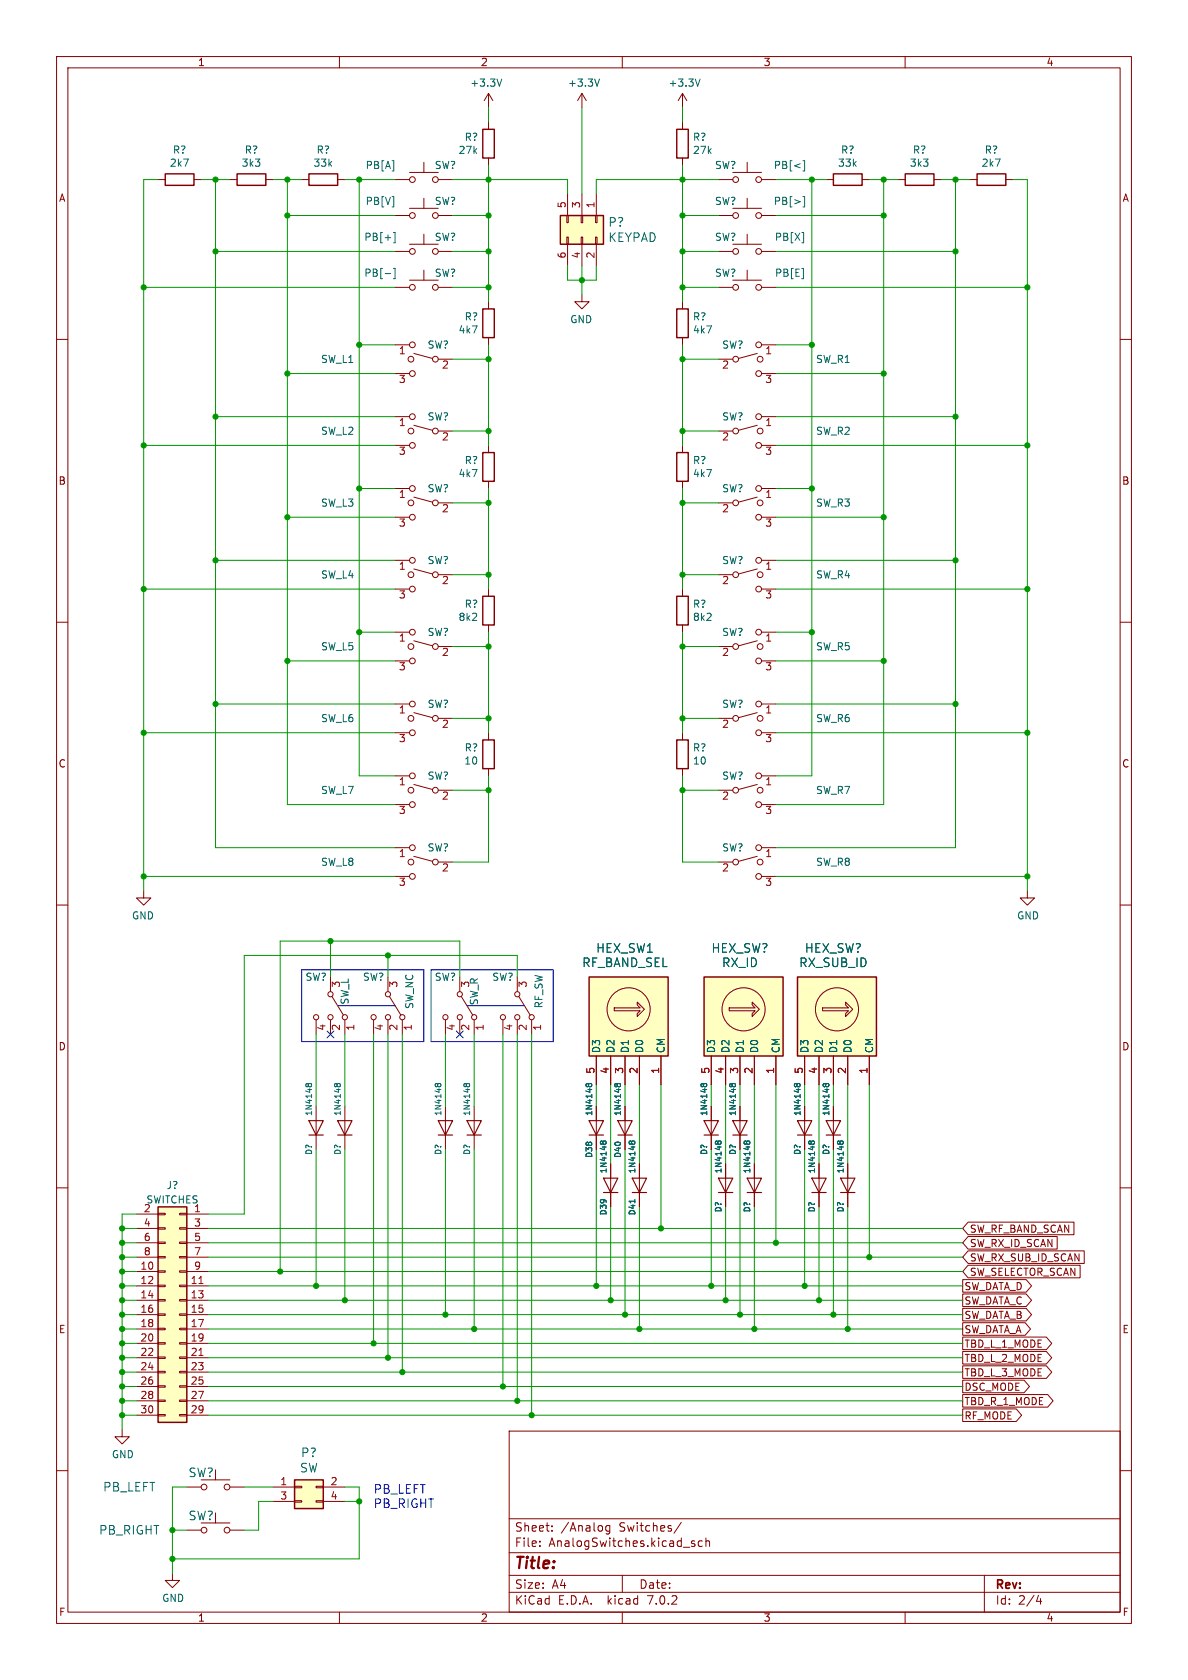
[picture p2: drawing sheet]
<svg xmlns="http://www.w3.org/2000/svg" width="210mm" height="297mm" viewBox="0 0 210 297" stroke-linecap="round" stroke-linejoin="round" font-family="sans-serif">
<g fill="none" stroke="#840000" stroke-width=".18">
<path d="M10 10h190v277h-190zM12 12h186v273h-186zM60 10v2M86.4 16.5v2.6M86.4 16.5l.7 1.3M86.4 16.5l-.8 1.3M102.9 16.5v2.6M102.9 16.5l-.8 1.3M102.9 16.5l.7 1.3M110 10v2M120.6 16.5v2.6M120.6 16.5l-.7 1.3"/>
<path d="M120.6 16.5l.8 1.3M160 10v2M27.9 31.8h1.3M34.3 31.8h1.3M40.6 31.8h1.3M47 31.8h1.3M53.3 31.8h1.3M59.7 31.8h1.3M69.8 31.8h2.6M69.8 38.1h2.6M72.4 30.5h5.1M72.4 36.8h5.1"/>
<path d="M74.9 28.7v1.8M74.9 35.1v1.7M77.5 31.8h2.5M77.5 38.1h2.5M86.4 21.6v1.3M86.4 27.9v1.3M100.2 38.1h.3v1.3h-.3zM100.3 34.3v3.8M102.7 38.1h.3v1.3h-.3zM102.9 34.3v3.8M105.3 38.1h.2v1.3h-.2zM105.4 34.3v3.8"/>
<path d="M120.6 21.6v1.3M120.6 27.9v1.3M127 31.8h2.5M127 38.1h2.5M129.5 30.5h5.1M129.5 36.8h5.1M132.1 28.7v1.8M132.1 35.1v1.7M134.6 31.8h2.6M134.6 38.1h2.6M146 31.8h1.3M152.4 31.8h1.3"/>
<path d="M158.7 31.8h1.3M165.1 31.8h1.3M171.4 31.8h1.3M177.8 31.8h1.3M10 60h2M69.8 50.8h2.6M69.8 44.5h2.6M72.4 49.5h5.1M72.4 43.2h5.1M74.9 41.4v1.8M74.9 47.8v1.7M77.5 50.8h2.5"/>
<path d="M77.5 44.5h2.5M86.4 53.3v1.3M86.4 59.7v1.3M100.2 41.9h.3v1.3h-.3zM100.3 43.2v3.8M102.7 41.9h.3v1.3h-.3zM102.9 52.1v1.2h-1.3l1.3 1.3 1.2-1.3h-1.2M102.9 43.2v3.8M105.3 41.9h.2v1.3h-.2zM105.4 43.2v3.8M120.6 53.3v1.3M120.6 59.7v1.3"/>
<path d="M127 50.8h2.5M127 44.5h2.5M129.5 49.5h5.1M129.5 43.2h5.1M132.1 41.4v1.8M132.1 47.8v1.7M134.6 50.8h2.6M134.6 44.5h2.6M198 60h2M69.8 73.7h2.6M69.8 78.7h2.6M69.8 61h2.6"/>
<path d="M69.8 66h2.6M73.2 75.2l3.3 .9M73.2 62.5l3.3 .9M77.5 76.2h2.5M77.5 63.5h2.5M86.4 78.7v1.3M120.6 78.7v1.3M127 76.2h2.5M127 63.5h2.5M133.9 62.5l-3.3 .9M133.9 75.2l-3.3 .9M134.6 73.7h2.6"/>
<path d="M134.6 78.7h2.6M134.6 61h2.6M134.6 66h2.6M69.8 86.4h2.6M69.8 91.4h2.6M69.8 99.1h2.6M73.2 87.9l3.3 .9M77.5 88.9h2.5M86.4 85.1v1.3M120.6 85.1v1.3M127 88.9h2.5M133.9 87.9l-3.3 .9"/>
<path d="M134.6 86.4h2.6M134.6 91.4h2.6M134.6 99.1h2.6M10 110h2M69.8 104.1h2.6M69.8 111.8h2.6M69.8 116.8h2.6M73.2 100.6l3.3 .9M73.2 113.3l3.3 .9M77.5 101.6h2.5M77.5 114.3h2.5M86.4 104.1v1.3"/>
<path d="M86.4 110.5v1.3M120.6 104.1v1.3M120.6 110.5v1.3M127 101.6h2.5M127 114.3h2.5M133.9 113.3l-3.3 .9M133.9 100.6l-3.3 .9M134.6 104.1h2.6M134.6 111.8h2.6M134.6 116.8h2.6M198 110h2M69.8 137.2h2.6"/>
<path d="M69.8 124.5h2.6M69.8 129.5h2.6M73.2 138.7l3.3 .9M73.2 126l3.3 .9M77.5 139.7h2.5M77.5 127h2.5M86.4 129.5v1.3M86.4 135.9v1.3M120.6 129.5v1.3M120.6 135.9v1.3M127 139.7h2.5M127 127h2.5"/>
<path d="M133.9 126l-3.3 .9M133.9 138.7l-3.3 .9M134.6 137.2h2.6M134.6 124.5h2.6M134.6 129.5h2.6M10 160h2M25.4 157.5v1.3h-1.3l1.3 1.2 1.3-1.2h-1.3M69.8 149.9h2.6M69.8 154.9h2.6M69.8 142.2h2.6M73.2 151.4l3.3 .9M77.5 152.4h2.5"/>
<path d="M127 152.4h2.5M133.9 151.4l-3.3 .9M134.6 149.9h2.6M134.6 154.9h2.6M134.6 142.2h2.6M181.6 157.5v1.3h1.3l-1.3 1.2-1.3-1.2h1.3M198 160h2M58.4 172.7v2.6M58.7 176.1l2 3.4M68.6 172.7v2.6M68.8 176.1l2.1 3.4M81.3 172.7v2.6"/>
<path d="M81.5 176.1l2.1 3.4M91.4 172.7v2.6M91.7 176.1l2 3.4M108.6 178.2h4.6l-.6-.5v-.5l1.3 1.2-1.3 1.3v-.5l.6-.5h-4.6zM128.9 178.2h4.6l-.5-.5v-.5l1.2 1.2-1.2 1.3v-.5l.5-.5h-4.6zM145.4 178.2h4.6l-.5-.5v-.5l1.2 1.2-1.2 1.3v-.5l.5-.5h-4.6zM55.9 180.3v2.6M55.9 195.6v7.6M58.4 180.3v2.6M61 180.3v2.6M61 195.6v7.6M66 180.3v2.6"/>
<path d="M68.6 180.3v2.6M71.1 180.3v2.6M78.7 180.3v2.6M78.7 195.6v7.6M81.3 180.3v2.6M83.8 180.3v2.6M83.8 195.6v7.6M88.9 180.3v2.6M91.4 180.3v2.6M94 180.3v2.6M105.4 186.7v5.1M105.4 195.6v7.6"/>
<path d="M107.9 186.7v5.1M110.5 186.7v5.1M110.5 195.6v7.6M113 186.7v5.1M116.8 186.7v5.1M125.7 186.7v5.1M125.7 195.6v7.6M128.3 186.7v5.1M130.8 186.7v5.1M130.8 195.6v7.6M133.3 186.7v5.1M137.2 186.7v5.1"/>
<path d="M142.2 186.7v5.1M142.2 195.6v7.6M144.8 186.7v5.1M147.3 186.7v5.1M147.3 195.6v7.6M149.9 186.7v5.1M153.7 186.7v5.1M10 210h2M24.1 214.6h3.8M24.1 217.2h3.8M24.1 219.7h3.8M27.9 219.6h1.3v.2h-1.3z"/>
<path d="M27.9 217h1.3v.3h-1.3zM27.9 214.5h1.3v.3h-1.3zM31.7 219.6h1.3v.2h-1.3zM31.7 217h1.3v.3h-1.3zM31.7 214.5h1.3v.3h-1.3zM33 214.6h3.8M33 217.2h3.8M33 219.7h3.8M107.9 205.7v7.7M113 205.7v7.7M128.3 205.7v7.7M133.3 205.7v7.7"/>
<path d="M144.8 205.7v7.7M149.9 205.7v7.7M171.1 216.1h18.7v2.2h-18.7l-.9-1.1zM171.1 218.6h15.8v2.2h-15.8l-.9-1.1zM198 210h2M24.1 224.8h3.8M24.1 227.3h3.8M24.1 229.9h3.8M24.1 232.4h3.8M24.1 234.9h3.8M24.1 237.5h3.8M24.1 222.2h3.8"/>
<path d="M27.9 239.9h1.3v.3h-1.3zM27.9 237.4h1.3v.2h-1.3zM27.9 234.8h1.3v.3h-1.3zM27.9 232.3h1.3v.2h-1.3zM27.9 229.7h1.3v.3h-1.3zM27.9 227.2h1.3v.3h-1.3zM27.9 224.7h1.3v.2h-1.3zM27.9 222.1h1.3v.3h-1.3zM31.7 239.9h1.3v.3h-1.3zM31.7 237.4h1.3v.2h-1.3zM31.7 234.8h1.3v.3h-1.3zM31.7 232.3h1.3v.2h-1.3z"/>
<path d="M31.7 229.7h1.3v.3h-1.3zM31.7 227.2h1.3v.3h-1.3zM31.7 224.7h1.3v.2h-1.3zM31.7 222.1h1.3v.3h-1.3zM33 224.8h3.8M33 227.3h3.8M33 229.9h3.8M33 232.4h3.8M33 234.9h3.8M33 237.5h3.8M33 222.2h3.8M170.2 231.3h11.2l1 1.1-1 1.1h-11.2z"/>
<path d="M170.2 236.4h14.8l.9 1.1-.9 1.1h-14.8zM170.2 238.9h14.8l.9 1.1-.9 1.1h-14.8zM170.2 226.2h11.2l1 1.1-1 1.1h-11.2zM170.2 228.8h11.2l1 1.1-1 1.1h-11.2zM170.2 233.8h11l1 1.1-1 1.2h-11zM171.1 221.1h20.6v2.3h-20.6l-.9-1.2zM171.1 223.7h19.8v2.2h-19.8l-.9-1.1zM10 260h2M21.6 252.7v1.3h1.3l-1.3 1.3-1.3-1.3h1.3M24.1 240h3.8M24.1 242.6h3.8M24.1 245.1h3.8"/>
<path d="M24.1 247.6h3.8M24.1 250.2h3.8M27.9 250.1h1.3v.2h-1.3zM27.9 247.5h1.3v.3h-1.3zM27.9 245h1.3v.2h-1.3zM27.9 242.4h1.3v.3h-1.3zM31.7 250.1h1.3v.2h-1.3zM31.7 247.5h1.3v.3h-1.3zM31.7 245h1.3v.2h-1.3zM31.7 242.4h1.3v.3h-1.3zM33 240h3.8M33 242.6h3.8"/>
<path d="M33 245.1h3.8M33 247.6h3.8M33 250.2h3.8M90 253h108v32h-108zM170.2 249.1h9.4l1 1.1-1 1.1h-9.4zM170.2 244h10.8l1 1.1-1 1.1h-10.8zM170.2 246.5h15l1 1.1-1 1.2h-15zM170.2 241.5h14.8l.9 1.1-.9 1.1h-14.8zM198 260h2M30.5 278.1v1.3h1.2l-1.2 1.3-1.3-1.3h1.3M33 262.9h2.6M33 270.5h2.6"/>
<path d="M35.6 269.2h5M35.6 261.6h5M40.6 262.9h2.6M40.6 270.5h2.6M48.3 262.9h3.8M48.3 265.4h3.8M52.1 265.3h1.2v.3h-1.2zM52.1 262.8h1.2v.2h-1.2zM55.9 265.3h1.2v.3h-1.2zM55.9 262.8h1.2v.2h-1.2zM57.1 262.9h3.9M57.1 265.4h3.9"/>
<path d="M90 278.5h108M90 274.5h108M90 268.5h108M95.4 273.3v.1M95.4 272.5v.1M97.6 270.6v.1M97.6 269.8v.1M107.8 269.7v1.2l-.3 .3-.4-.1M107.8 269.8l-.4-.1-.3 .3v.4l.1 .2h.6M110 278.5v3M120.4 269.1l-1.3 2M122.3 272.8l.5 .2 .1 .2-.3 .2-.4-.1"/>
<path d="M122.3 272.5h.5M124.1 272.5l-.4-.1-.3 .3v.4l.2 .2h.5M124.8 272.5l.2-.1 .4 .1v.9M124.8 271.9v1.5M174 278.5v6.5M60 285v2M90 281.5h108M110 285v2M160 285v2M183.2 283.1h.9M183.9 282.6v1"/>
<circle cx="72.9" cy="31.8" r=".51"/>
<circle cx="72.9" cy="38.1" r=".51"/>
<circle cx="77" cy="31.8" r=".51"/>
<circle cx="77" cy="38.1" r=".51"/>
<circle cx="130" cy="31.8" r=".51"/>
<circle cx="130" cy="38.1" r=".51"/>
<circle cx="134.1" cy="38.1" r=".51"/>
<circle cx="134.1" cy="31.8" r=".51"/>
<circle cx="72.9" cy="44.5" r=".51"/>
<circle cx="72.9" cy="50.8" r=".51"/>
<circle cx="77" cy="44.5" r=".51"/>
<circle cx="77" cy="50.8" r=".51"/>
<circle cx="130" cy="50.8" r=".51"/>
<circle cx="130" cy="44.5" r=".51"/>
<circle cx="134.1" cy="50.8" r=".51"/>
<circle cx="134.1" cy="44.5" r=".51"/>
<circle cx="72.6" cy="63.5" r=".51"/>
<circle cx="72.6" cy="76.2" r=".51"/>
<circle cx="72.9" cy="78.7" r=".51"/>
<circle cx="72.9" cy="73.7" r=".51"/>
<circle cx="72.9" cy="61" r=".51"/>
<circle cx="72.9" cy="66" r=".51"/>
<circle cx="77" cy="63.5" r=".51"/>
<circle cx="77" cy="76.2" r=".51"/>
<circle cx="130" cy="63.5" r=".51"/>
<circle cx="130" cy="76.2" r=".51"/>
<circle cx="134.1" cy="61" r=".51"/>
<circle cx="134.1" cy="66" r=".51"/>
<circle cx="134.1" cy="73.7" r=".51"/>
<circle cx="134.1" cy="78.7" r=".51"/>
<circle cx="134.4" cy="63.5" r=".51"/>
<circle cx="134.4" cy="76.2" r=".51"/>
<circle cx="72.6" cy="88.9" r=".51"/>
<circle cx="72.9" cy="91.4" r=".51"/>
<circle cx="72.9" cy="86.4" r=".51"/>
<circle cx="72.9" cy="99.1" r=".51"/>
<circle cx="77" cy="88.9" r=".51"/>
<circle cx="130" cy="88.9" r=".51"/>
<circle cx="134.1" cy="86.4" r=".51"/>
<circle cx="134.1" cy="91.4" r=".51"/>
<circle cx="134.1" cy="99.1" r=".51"/>
<circle cx="134.4" cy="88.9" r=".51"/>
<circle cx="72.6" cy="101.6" r=".51"/>
<circle cx="72.6" cy="114.3" r=".51"/>
<circle cx="72.9" cy="116.8" r=".51"/>
<circle cx="72.9" cy="111.8" r=".51"/>
<circle cx="72.9" cy="104.1" r=".51"/>
<circle cx="77" cy="101.6" r=".51"/>
<circle cx="77" cy="114.3" r=".51"/>
<circle cx="130" cy="101.6" r=".51"/>
<circle cx="130" cy="114.3" r=".51"/>
<circle cx="134.1" cy="116.8" r=".51"/>
<circle cx="134.1" cy="111.8" r=".51"/>
<circle cx="134.1" cy="104.1" r=".51"/>
<circle cx="134.4" cy="114.3" r=".51"/>
<circle cx="134.4" cy="101.6" r=".51"/>
<circle cx="72.6" cy="127" r=".51"/>
<circle cx="72.6" cy="139.7" r=".51"/>
<circle cx="72.9" cy="137.2" r=".51"/>
<circle cx="72.9" cy="124.5" r=".51"/>
<circle cx="72.9" cy="129.5" r=".51"/>
<circle cx="77" cy="127" r=".51"/>
<circle cx="77" cy="139.7" r=".51"/>
<circle cx="130" cy="127" r=".51"/>
<circle cx="130" cy="139.7" r=".51"/>
<circle cx="134.1" cy="129.5" r=".51"/>
<circle cx="134.1" cy="124.5" r=".51"/>
<circle cx="134.1" cy="137.2" r=".51"/>
<circle cx="134.4" cy="127" r=".51"/>
<circle cx="134.4" cy="139.7" r=".51"/>
<circle cx="72.6" cy="152.4" r=".51"/>
<circle cx="72.9" cy="142.2" r=".51"/>
<circle cx="72.9" cy="149.9" r=".51"/>
<circle cx="72.9" cy="154.9" r=".51"/>
<circle cx="77" cy="152.4" r=".51"/>
<circle cx="130" cy="152.4" r=".51"/>
<circle cx="134.1" cy="154.9" r=".51"/>
<circle cx="134.1" cy="149.9" r=".51"/>
<circle cx="134.1" cy="142.2" r=".51"/>
<circle cx="134.4" cy="152.4" r=".51"/>
<circle cx="55.9" cy="179.8" r=".46"/>
<circle cx="58.4" cy="175.8" r=".46"/>
<circle cx="58.4" cy="179.8" r=".46"/>
<circle cx="61" cy="179.8" r=".46"/>
<circle cx="66" cy="179.8" r=".46"/>
<circle cx="68.6" cy="179.8" r=".46"/>
<circle cx="68.6" cy="175.8" r=".46"/>
<circle cx="71.1" cy="179.8" r=".46"/>
<circle cx="78.7" cy="179.8" r=".46"/>
<circle cx="81.3" cy="179.8" r=".46"/>
<circle cx="81.3" cy="175.8" r=".46"/>
<circle cx="83.8" cy="179.8" r=".46"/>
<circle cx="88.9" cy="179.8" r=".46"/>
<circle cx="91.4" cy="179.8" r=".46"/>
<circle cx="91.4" cy="175.8" r=".46"/>
<circle cx="94" cy="179.8" r=".46"/>
<circle cx="111.1" cy="178.4" r="3.8"/>
<circle cx="131.4" cy="178.4" r="3.8"/>
<circle cx="148" cy="178.4" r="3.8"/>
<circle cx="36.1" cy="270.5" r=".51"/>
<circle cx="36.1" cy="262.9" r=".51"/>
<circle cx="40.1" cy="262.9" r=".51"/>
<circle cx="40.1" cy="270.5" r=".51"/>
</g>
<g fill="none" stroke="#840000" stroke-width=".25">
<path d="M29.2 30.7h5.1v2.1h-5.1zM41.9 30.7h5.1v2.1h-5.1zM54.6 30.7h5.1v2.1h-5.1zM85.3 22.9h2.1v5h-2.1zM99.1 38.1h7.6v5.1h-7.6zM119.6 22.9h2.1v5h-2.1zM147.3 30.7h5.1v2.1h-5.1zM160 30.7h5.1v2.1h-5.1zM172.7 30.7h5.1v2.1h-5.1zM85.3 54.6h2.1v5.1h-2.1zM119.6 54.6h2.1v5.1h-2.1zM85.3 80h2.1v5.1h-2.1z"/>
<path d="M119.6 80h2.1v5.1h-2.1zM85.3 105.4h2.1v5.1h-2.1zM119.6 105.4h2.1v5.1h-2.1zM85.3 130.8h2.1v5.1h-2.1zM119.6 130.8h2.1v5.1h-2.1zM104.1 172.7h14v14h-14zM124.5 172.7h13.9v14h-13.9zM141 172.7h13.9v14h-13.9zM27.9 213.4h5.1v38.1h-5.1zM52.1 261.6h5v5.1h-5z"/>
</g>
<g fill="none" stroke="#840000" stroke-width=".2">
<path d="M54.6 198.1h2.5l-1.2 2.6zM59.7 198.1h2.5l-1.2 2.6zM77.5 198.1h2.5l-1.3 2.6zM82.5 198.1h2.6l-1.3 2.6zM104.1 198.1h2.6l-1.3 2.6zM109.2 198.1h2.6l-1.3 2.6zM124.5 198.1h2.5l-1.3 2.6zM129.5 198.1h2.6l-1.3 2.6zM141 198.1h2.5l-1.3 2.6zM146 198.1h2.6l-1.3 2.6zM54.6 200.7h2.5M59.7 200.7h2.5"/>
<path d="M77.5 200.7h2.5M82.5 200.7h2.6M104.1 200.7h2.6M106.7 208.3h2.5l-1.3 2.5zM106.7 210.8h2.5M109.2 200.7h2.6M111.8 208.3h2.5l-1.3 2.5zM111.8 210.8h2.5M124.5 200.7h2.5M127 208.3h2.5l-1.2 2.5zM127 210.8h2.5M129.5 200.7h2.6"/>
<path d="M132.1 208.3h2.5l-1.3 2.5zM132.1 210.8h2.5M141 200.7h2.5M143.5 208.3h2.5l-1.2 2.5zM143.5 210.8h2.5M146 200.7h2.6M148.6 208.3h2.5l-1.2 2.5zM148.6 210.8h2.5"/>
</g>
<g fill="none" stroke="#006464" stroke-width=".18">
<path d="M88.7 14l-.4 1.2M106 14l-.5 1.2M123.8 14l-.5 1.2M141.9 34.8h.3v1.8h-.3M141.9 28.4h.3v1.8h-.3M68.1 48.4h1M69.5 47.5h.3v1.8h-.3M69.5 41.1h.3v1.8h-.3M141.7 47.5h.3v1.8h-.3M141.8 41.1h.3v1.8h-.3M54.5 191.7l-.2-.1h-.1l-.1 .4M54.5 191.7l.2-.1h.3v.4"/>
<path d="M54.5 191.9v.1M54.5 191.7v.2M59.6 191.7l-.2-.1h-.2v.4M59.6 191.7l.2-.1h.3v.4M59.6 191.9l-.1 .1M59.6 191.7v.2M59.6 191.9v.1M77.4 191.7l-.2-.1h-.2v.4M77.4 191.7l.2-.1h.2l.1 .4M77.4 191.9l-.1 .1M77.4 191.7v.2M77.4 191.9v.1"/>
<path d="M82.4 191.7l-.2-.1h-.1v.4M82.4 191.7l.2-.1h.3l.1 .4M82.4 191.9v.1M82.4 191.7v.2M82.4 191.9l.1 .1M104 191.7l-.2-.1h-.1l-.1 .4M104 191.7l.2-.1h.3l.1 .4M104 191.9v.1M104 191.7v.2M104 191.9l.1 .1M109.1 191.7l-.2-.1h-.1l-.1 .4M109.1 191.7l.2-.1h.3v.4"/>
<path d="M109.1 191.9v.1M109.1 191.7v.2M109.1 191.9l.1 .1M124.3 191.7l-.1-.1h-.2v.4M124.3 191.7l.2-.1h.3l.1 .4M124.3 191.9v.1M124.3 191.7v.2M124.3 191.9l.1 .1M129.4 191.9v.1M129.4 191.7l-.2-.1h-.1l-.1 .4M129.4 191.7l.2-.1h.3l.1 .4M129.4 191.7v.2"/>
<path d="M129.4 191.9l.1 .1M140.9 191.7l-.2-.1h-.2v.4M140.9 191.7l.2-.1h.2l.1 .4M140.9 191.9l-.1 .1M140.9 191.7v.2M140.9 191.9v.1M145.9 191.7l-.2-.1h-.1v.4M145.9 191.7l.2-.1h.3l.1 .4M145.9 191.9v.1M145.9 191.7v.2M145.9 191.9l.1 .1M106.6 201.9l-.2-.2-.2 .1v.4"/>
<path d="M106.6 201.9l.2-.2 .3 .1v.4M106.6 202.1l-.1 .1M106.6 201.9v.2M106.6 202.1v.1M111.6 201.9l-.1-.2-.2 .1v.4M111.6 201.9l.2-.2 .3 .1 .1 .4M111.6 202.1v.1M111.6 201.9v.2M111.6 202.1l.1 .1M112.2 212.1v.6M126.9 202.1l-.1 .1M126.9 201.9l-.2-.2-.1 .1-.1 .4"/>
<path d="M126.9 201.9l.2-.2 .3 .1v.4M126.9 201.9v.2M126.9 202.1v.1M132 201.9l-.2-.2-.2 .1v.4M132 201.9l.2-.2 .3 .1v.4M132 202.1l-.1 .1M132 201.9v.2M132 202.1v.1M143.4 201.9l-.2-.2-.1 .1-.1 .4M143.4 201.9l.2-.2 .3 .1v.4M143.4 202.1v.1M143.4 201.9v.2"/>
<path d="M148.5 201.9l-.2-.2-.2 .1v.4M148.5 201.9l.2-.2 .3 .1v.4M148.5 202.1l-.1 .1M148.5 201.9v.2M148.5 202.1v.1"/>
</g>
<g fill="#ffffc2" stroke="#ffffc2" stroke-width=".18">
<path d="M124.5 172.7h13.9v14h-13.9z"/>
<path d="M141 172.7h13.9v14h-13.9z"/>
<path d="M104.1 172.7h14v14h-14z"/>
<path d="M27.9 213.4h5.1v38.1h-5.1z"/>
<path d="M52.1 261.6h5v5.1h-5z"/>
<path d="M99.1 38.1h7.6v5.1h-7.6z"/>
</g>
<path d="M35.2 226.9h.7M35.2 239.6h.7" fill="none" stroke="#a90000" stroke-width=".18"/>
<path d="M53.3 171.5h21.6v12.7h-21.6zM59.7 177.8h10.1M76.2 171.5h21.6v12.7h-21.6zM82.5 177.8h10.2" fill="none" stroke="#0000c2" stroke-width=".18"/>
<g fill="none" stroke="#009600" stroke-width=".18">
<path d="M86.4 19.1v2.5M102.9 19.1v15.2M120.6 19.1v2.5M27.9 31.8h-2.5v125.7M35.6 31.8h5M38.1 31.8v118.1h31.7M48.3 31.8h5M50.8 38.1h19M50.8 31.8v110.4h19M61 31.8h8.8M63.5 31.8v105.4h6.3M80 38.1h6.4"/>
<path d="M80 31.8h20.3v2.5M86.4 29.2v24.1M120.6 29.2v24.1M120.6 38.1h6.4M127 31.8h-21.6v2.5M137.2 38.1h19M137.2 31.8h8.8M143.5 31.8v105.4h-6.3M153.7 31.8h5M156.2 31.8v110.4h-19M166.4 31.8h5M168.9 31.8v118.1h-31.7"/>
<path d="M179.1 31.8h2.5v125.7M25.4 50.8h44.4M38.1 44.5h31.7M80 44.5h6.4M80 50.8h6.4M100.3 47v2.5h5.1v-2.5M102.9 47v5.1M120.6 44.5h6.4M120.6 50.8h6.4M137.2 44.5h31.7M137.2 50.8h44.4M25.4 78.7h44.4"/>
<path d="M38.1 73.7h31.7M50.8 66h19M63.5 61h6.3M80 76.2h6.4M80 63.5h6.4M86.4 61v17.7M120.6 61v17.7M120.6 76.2h6.4M120.6 63.5h6.4M137.2 61h6.3M137.2 73.7h31.7M137.2 78.7h44.4"/>
<path d="M137.2 66h19M38.1 99.1h31.7M50.8 91.4h19M63.5 86.4h6.3M80 88.9h6.4M86.4 86.4v17.7M120.6 86.4v17.7M120.6 88.9h6.4M137.2 99.1h31.7M137.2 86.4h6.3M137.2 91.4h19M25.4 104.1h44.4"/>
<path d="M50.8 116.8h19M63.5 111.8h6.3M80 101.6h6.4M80 114.3h6.4M86.4 111.8v17.7M120.6 111.8v17.7M120.6 101.6h6.4M120.6 114.3h6.4M137.2 111.8h6.3M137.2 116.8h19M137.2 104.1h44.4M25.4 129.5h44.4"/>
<path d="M38.1 124.5h31.7M80 127h6.4M80 139.7h6.4M86.4 137.2v15.2h-6.4M120.6 137.2v15.2h6.4M120.6 127h6.4M120.6 139.7h6.4M137.2 129.5h44.4M137.2 124.5h31.7M25.4 154.9h44.4M137.2 154.9h44.4M58.4 166.4v6.3"/>
<path d="M68.6 168.9v3.8M81.3 172.7v-6.3h-31.8v58.4M91.4 172.7v-3.8h-48.2v45.7h-6.4M55.9 182.9v12.7M61 182.9v12.7M66 182.9v54.6M68.6 182.9v57.1M71.1 182.9v59.7M78.7 182.9v12.7M83.8 182.9v12.7M88.9 182.9v62.2M91.4 182.9v64.7"/>
<path d="M94 182.9v67.3M105.4 191.8v3.8M107.9 191.8v13.9M110.5 191.8v3.8M113 191.8v13.9M116.8 191.8v25.4M125.7 191.8v3.8M128.3 191.8v13.9M130.8 191.8v3.8M133.3 191.8v13.9M137.2 191.8v27.9M142.2 191.8v3.8"/>
<path d="M144.8 191.8v13.9M147.3 191.8v3.8M149.9 191.8v13.9M153.7 191.8v30.4M21.6 219.7h2.5M21.6 217.2h2.5M24.1 214.6h-2.5v38.1M36.8 219.7h133.4M36.8 217.2h133.4M55.9 203.2v24.1M61 203.2v26.7M78.7 203.2v29.2"/>
<path d="M83.8 203.2v31.7M105.4 203.2v24.1M107.9 213.4v16.5M110.5 203.2v29.2M113 213.4v21.5M125.7 203.2v24.1M128.3 213.4v16.5M130.8 203.2v29.2M133.3 213.4v21.5M142.2 203.2v24.1M144.8 213.4v16.5M147.3 203.2v29.2"/>
<path d="M149.9 213.4v21.5M21.6 227.3h2.5M21.6 224.8h2.5M21.6 229.9h2.5M21.6 237.5h2.5M21.6 232.4h2.5M21.6 234.9h2.5M21.6 222.2h2.5M36.8 227.3h133.4M36.8 224.8h133.4M36.8 229.9h133.4M36.8 237.5h133.4"/>
<path d="M36.8 232.4h133.4M36.8 234.9h133.4M36.8 222.2h133.4M21.6 240h2.5M21.6 242.6h2.5M21.6 250.2h2.5M21.6 247.6h2.5M21.6 245.1h2.5M36.8 240h133.4M36.8 242.6h133.4M36.8 250.2h133.4M36.8 247.6h133.4"/>
<path d="M36.8 245.1h133.4M30.5 270.5h2.5M33 262.9h-2.5v15.2M43.2 262.9h5.1M48.3 265.4h-2.6v5.1h-2.5M61 262.9h2.5v12.7h-33M61 265.4h2.5"/>
</g>
<path d="M57.8 182.3l1.2 1.2M59 182.3l-1.2 1.2M80.7 182.3l1.2 1.2M81.9 182.3l-1.2 1.2" fill="none" stroke="#000084" stroke-width=".18"/>
<g fill="#009600" stroke="#009600" stroke-width=".18">
<circle cx="21.6" cy="250.2" r=".46"/>
<circle cx="21.6" cy="247.6" r=".46"/>
<circle cx="30.5" cy="275.6" r=".46"/>
<circle cx="30.5" cy="270.5" r=".46"/>
<circle cx="21.6" cy="245.1" r=".46"/>
<circle cx="21.6" cy="242.6" r=".46"/>
<circle cx="128.3" cy="229.9" r=".46"/>
<circle cx="125.7" cy="227.3" r=".46"/>
<circle cx="58.4" cy="166.4" r=".46"/>
<circle cx="68.6" cy="168.9" r=".46"/>
<circle cx="142.2" cy="227.3" r=".46"/>
<circle cx="153.7" cy="222.2" r=".46"/>
<circle cx="144.8" cy="229.9" r=".46"/>
<circle cx="147.3" cy="232.4" r=".46"/>
<circle cx="130.8" cy="232.4" r=".46"/>
<circle cx="137.2" cy="219.7" r=".46"/>
<circle cx="86.4" cy="139.7" r=".46"/>
<circle cx="120.6" cy="139.7" r=".46"/>
<circle cx="61" cy="229.9" r=".46"/>
<circle cx="66" cy="237.5" r=".46"/>
<circle cx="68.6" cy="240" r=".46"/>
<circle cx="71.1" cy="242.6" r=".46"/>
<circle cx="55.9" cy="227.3" r=".46"/>
<circle cx="49.5" cy="224.8" r=".46"/>
<circle cx="91.4" cy="247.6" r=".46"/>
<circle cx="83.8" cy="234.9" r=".46"/>
<circle cx="78.7" cy="232.4" r=".46"/>
<circle cx="94" cy="250.2" r=".46"/>
<circle cx="88.9" cy="245.1" r=".46"/>
<circle cx="21.6" cy="234.9" r=".46"/>
<circle cx="21.6" cy="232.4" r=".46"/>
<circle cx="63.5" cy="265.4" r=".46"/>
<circle cx="105.4" cy="227.3" r=".46"/>
<circle cx="113" cy="234.9" r=".46"/>
<circle cx="116.8" cy="217.2" r=".46"/>
<circle cx="110.5" cy="232.4" r=".46"/>
<circle cx="107.9" cy="229.9" r=".46"/>
<circle cx="149.9" cy="234.9" r=".46"/>
<circle cx="133.3" cy="234.9" r=".46"/>
<circle cx="21.6" cy="222.2" r=".46"/>
<circle cx="21.6" cy="224.8" r=".46"/>
<circle cx="21.6" cy="227.3" r=".46"/>
<circle cx="21.6" cy="219.7" r=".46"/>
<circle cx="21.6" cy="237.5" r=".46"/>
<circle cx="21.6" cy="240" r=".46"/>
<circle cx="21.6" cy="217.2" r=".46"/>
<circle cx="21.6" cy="229.9" r=".46"/>
<circle cx="120.6" cy="50.8" r=".46"/>
<circle cx="120.6" cy="44.5" r=".46"/>
<circle cx="120.6" cy="63.5" r=".46"/>
<circle cx="120.6" cy="88.9" r=".46"/>
<circle cx="86.4" cy="76.2" r=".46"/>
<circle cx="120.6" cy="76.2" r=".46"/>
<circle cx="168.9" cy="73.7" r=".46"/>
<circle cx="181.6" cy="78.7" r=".46"/>
<circle cx="143.5" cy="86.4" r=".46"/>
<circle cx="156.2" cy="66" r=".46"/>
<circle cx="156.2" cy="91.4" r=".46"/>
<circle cx="156.2" cy="116.8" r=".46"/>
<circle cx="168.9" cy="99.1" r=".46"/>
<circle cx="181.6" cy="104.1" r=".46"/>
<circle cx="168.9" cy="124.5" r=".46"/>
<circle cx="181.6" cy="129.5" r=".46"/>
<circle cx="143.5" cy="111.8" r=".46"/>
<circle cx="181.6" cy="154.9" r=".46"/>
<circle cx="120.6" cy="127" r=".46"/>
<circle cx="120.6" cy="114.3" r=".46"/>
<circle cx="120.6" cy="101.6" r=".46"/>
<circle cx="86.4" cy="114.3" r=".46"/>
<circle cx="86.4" cy="127" r=".46"/>
<circle cx="86.4" cy="101.6" r=".46"/>
<circle cx="181.6" cy="50.8" r=".46"/>
<circle cx="168.9" cy="44.5" r=".46"/>
<circle cx="156.2" cy="31.8" r=".46"/>
<circle cx="156.2" cy="38.1" r=".46"/>
<circle cx="143.5" cy="61" r=".46"/>
<circle cx="143.5" cy="31.8" r=".46"/>
<circle cx="168.9" cy="31.8" r=".46"/>
<circle cx="63.5" cy="86.4" r=".46"/>
<circle cx="50.8" cy="66" r=".46"/>
<circle cx="63.5" cy="61" r=".46"/>
<circle cx="86.4" cy="88.9" r=".46"/>
<circle cx="50.8" cy="91.4" r=".46"/>
<circle cx="38.1" cy="73.7" r=".46"/>
<circle cx="86.4" cy="63.5" r=".46"/>
<circle cx="38.1" cy="99.1" r=".46"/>
<circle cx="25.4" cy="78.7" r=".46"/>
<circle cx="25.4" cy="104.1" r=".46"/>
<circle cx="38.1" cy="124.5" r=".46"/>
<circle cx="25.4" cy="154.9" r=".46"/>
<circle cx="25.4" cy="129.5" r=".46"/>
<circle cx="50.8" cy="116.8" r=".46"/>
<circle cx="63.5" cy="111.8" r=".46"/>
<circle cx="86.4" cy="31.8" r=".46"/>
<circle cx="86.4" cy="38.1" r=".46"/>
<circle cx="50.8" cy="31.8" r=".46"/>
<circle cx="38.1" cy="31.8" r=".46"/>
<circle cx="86.4" cy="44.5" r=".46"/>
<circle cx="86.4" cy="50.8" r=".46"/>
<circle cx="38.1" cy="44.5" r=".46"/>
<circle cx="25.4" cy="50.8" r=".46"/>
<circle cx="63.5" cy="31.8" r=".46"/>
<circle cx="50.8" cy="38.1" r=".46"/>
<circle cx="120.6" cy="38.1" r=".46"/>
<circle cx="120.6" cy="31.8" r=".46"/>
<circle cx="102.9" cy="49.5" r=".46"/>
</g>
<text font-size="2.8" fill="#840000" x="91" y="277.8">Title:</text>
<g font-size="2.1" fill="#006464">
<text x="107.5" y="40.2">P?</text>
<text x="107.5" y="42.9">KEYPAD</text>
<text x="102.9" y="171.1">RF_BAND_SEL</text>
<text x="105.3" y="168.6">HEX_SW1</text>
<text x="125.7" y="168.6">HEX_SW?</text>
<text x="127.6" y="171.1">RX_ID</text>
<text x="141.2" y="171.1">RX_SUB_ID</text>
<text x="142.2" y="168.6">HEX_SW?</text>
<text x="53.2" y="257.8">P?</text>
<text x="18.2" y="263.8">PB_LEFT</text>
<text x="33.3" y="261.3">SW?</text>
<text x="53" y="260.5">SW</text>
<text x="33.3" y="268.9">SW?</text>
<text x="17.5" y="271.5">PB_RIGHT</text>
</g>
<g font-size="2.1" fill="#0000c2">
<text x="66" y="266.7">PB_RIGHT</text>
<text x="66" y="264.2">PB_LEFT</text>
</g>
<g font-size="2.1" fill="#840000">
<text x="91" y="273.6">File:</text>
<text x="91" y="270.9">Sheet:</text>
<text x="97" y="273.6">AnalogSwitches.kicad_sch</text>
<text x="99.2" y="270.9">/Analog</text>
<text x="109.5" y="270.9">Switches/</text>
<text x="91" y="281">Size:</text>
<text x="97.6" y="281">A4</text>
<text x="113" y="281">Date:</text>
<text x="176" y="281.2">Rev:</text>
<text x="91" y="283.8">KiCad</text>
<text x="98.7" y="283.8">E.D.A.</text>
<text x="107.4" y="283.8">kicad</text>
<text x="114.5" y="283.8">7.0.2</text>
<text x="176" y="283.8">Id:</text>
<text x="180" y="283.8">2/4</text>
</g>
<g font-size="1.8" fill="#840000">
<text x="35" y="11.8">1</text>
<text x="85" y="11.8">2</text>
<text x="135" y="11.8">3</text>
<text x="185" y="11.8">4</text>
<text x="10.4" y="35.8">A</text>
<text x="198.4" y="35.8">A</text>
<text x="10.3" y="85.8">B</text>
<text x="198.3" y="85.8">B</text>
<text x="10.3" y="135.8">C</text>
<text x="198.3" y="135.8">C</text>
<text x="10.3" y="185.8">D</text>
<text x="198.3" y="185.8">D</text>
<text x="171.4" y="218.1">SW_RF_BAND_SCAN</text>
<text x="171.4" y="220.6">SW_RX_ID_SCAN</text>
<text x="171.4" y="223.2">SW_RX_SUB_ID_SCAN</text>
<text x="171.4" y="225.7">SW_SELECTOR_SCAN</text>
<text x="170.5" y="233.3">SW_DATA_B</text>
<text x="170.5" y="228.2">SW_DATA_D</text>
<text x="170.5" y="230.8">SW_DATA_C</text>
<text x="10.4" y="235.8">E</text>
<text x="170.5" y="238.4">TBD_L_1_MODE</text>
<text x="170.5" y="235.9">SW_DATA_A</text>
<text x="198.4" y="235.8">E</text>
<text x="170.5" y="240.9">TBD_L_2_MODE</text>
<text x="170.5" y="243.5">TBD_L_3_MODE</text>
<text x="170.5" y="251.1">RF_MODE</text>
<text x="170.5" y="246">DSC_MODE</text>
<text x="170.5" y="248.6">TBD_R_1_MODE</text>
<text x="10.4" y="285.8">F</text>
<text x="35" y="286.8">1</text>
<text x="85" y="286.8">2</text>
<text x="135" y="286.8">3</text>
<text x="185" y="286.8">4</text>
<text x="198.4" y="285.8">F</text>
</g>
<g font-size="1.8" fill="#006464">
<text x="83.1" y="15.5">+3.3V</text>
<text x="100.3" y="15.5">+3.3V</text>
<text x="118.1" y="15.5">+3.3V</text>
<text x="30" y="29.6">2k7</text>
<text x="30.5" y="27.3">R?</text>
<text x="42.7" y="29.6">3k3</text>
<text x="43.2" y="27.3">R?</text>
<text x="55.4" y="29.6">33k</text>
<text x="55.9" y="27.3">R?</text>
<text x="81" y="27.4">27k</text>
<text x="82.1" y="25.1">R?</text>
<text x="122.4" y="25.1">R?</text>
<text x="122.4" y="27.4">27k</text>
<text x="148.1" y="29.6">33k</text>
<text x="148.6" y="27.3">R?</text>
<text x="160.8" y="29.6">3k3</text>
<text x="161.3" y="27.3">R?</text>
<text x="173.5" y="29.6">2k7</text>
<text x="174" y="27.3">R?</text>
<text x="64.6" y="30">PB[A]</text>
<text x="76.8" y="30">SW?</text>
<text x="126.3" y="30">SW?</text>
<text x="136.7" y="30">PB[&lt;]</text>
<text x="64.6" y="36.4">PB[V]</text>
<text x="76.8" y="36.4">SW?</text>
<text x="126.3" y="36.4">SW?</text>
<text x="136.7" y="36.4">PB[&gt;]</text>
<text x="64.3" y="42.7">PB[+]</text>
<text x="76.8" y="42.7">SW?</text>
<text x="126.3" y="42.7">SW?</text>
<text x="136.9" y="42.7">PB[X]</text>
<text x="64.3" y="49.1">PB[-]</text>
<text x="76.8" y="49.1">SW?</text>
<text x="126.3" y="49.1">SW?</text>
<text x="136.9" y="49.1">PB[E]</text>
<text x="81" y="59.1">4k7</text>
<text x="82.1" y="56.8">R?</text>
<text x="100.7" y="57.3">GND</text>
<text x="122.4" y="56.8">R?</text>
<text x="122.4" y="59.1">4k7</text>
<text x="56.7" y="64.3">SW_L1</text>
<text x="75.5" y="61.8">SW?</text>
<text x="127.6" y="61.8">SW?</text>
<text x="144.2" y="64.3">SW_R1</text>
<text x="56.7" y="77">SW_L2</text>
<text x="75.5" y="74.5">SW?</text>
<text x="127.6" y="74.5">SW?</text>
<text x="144.2" y="77">SW_R2</text>
<text x="82.1" y="82.2">R?</text>
<text x="122.4" y="82.2">R?</text>
<text x="56.7" y="89.7">SW_L3</text>
<text x="75.5" y="87.2">SW?</text>
<text x="81" y="84.5">4k7</text>
<text x="122.4" y="84.5">4k7</text>
<text x="127.6" y="87.2">SW?</text>
<text x="144.2" y="89.7">SW_R3</text>
<text x="75.5" y="99.9">SW?</text>
<text x="127.6" y="99.9">SW?</text>
<text x="56.7" y="102.4">SW_L4</text>
<text x="82.1" y="107.6">R?</text>
<text x="122.4" y="107.6">R?</text>
<text x="144.2" y="102.4">SW_R4</text>
<text x="75.5" y="112.6">SW?</text>
<text x="81" y="109.9">8k2</text>
<text x="122.4" y="109.9">8k2</text>
<text x="127.6" y="112.6">SW?</text>
<text x="56.7" y="115.1">SW_L5</text>
<text x="144.2" y="115.1">SW_R5</text>
<text x="75.5" y="125.3">SW?</text>
<text x="127.6" y="125.3">SW?</text>
<text x="56.7" y="127.8">SW_L6</text>
<text x="144.2" y="127.8">SW_R6</text>
<text x="75.5" y="138">SW?</text>
<text x="82" y="135.3">10</text>
<text x="82.1" y="133">R?</text>
<text x="122.4" y="133">R?</text>
<text x="122.4" y="135.3">10</text>
<text x="127.6" y="138">SW?</text>
<text x="56.7" y="140.5">SW_L7</text>
<text x="144.2" y="140.5">SW_R7</text>
<text x="56.7" y="153.2">SW_L8</text>
<text x="75.5" y="150.7">SW?</text>
<text x="127.6" y="150.7">SW?</text>
<text x="144.2" y="153.2">SW_R8</text>
<text x="23.3" y="162.7">GND</text>
<text x="179.7" y="162.7">GND</text>
<text x="53.9" y="173.5">SW?</text>
<text x="64.1" y="173.5">SW?</text>
<text x="76.8" y="173.5">SW?</text>
<text x="87" y="173.5">SW?</text>
<text x="61.8" y="177.7" transform="rotate(-90 61.8 177.7)">SW_L</text>
<text x="73.2" y="178.4" transform="rotate(-90 73.2 178.4)">SW_NC</text>
<text x="83.2" y="174.7" transform="rotate(-90 83.2 174.7)">3</text>
<text x="84.6" y="177.8" transform="rotate(-90 84.6 177.8)">SW_R</text>
<text x="96.1" y="178.3" transform="rotate(-90 96.1 178.3)">RF_SW</text>
<text x="106.2" y="186.2" transform="rotate(-90 106.2 186.2)">D3</text>
<text x="108.8" y="186.2" transform="rotate(-90 108.8 186.2)">D2</text>
<text x="111.3" y="186.2" transform="rotate(-90 111.3 186.2)">D1</text>
<text x="113.9" y="186.2" transform="rotate(-90 113.9 186.2)">D0</text>
<text x="117.7" y="186.2" transform="rotate(-90 117.7 186.2)">CM</text>
<text x="126.6" y="186.2" transform="rotate(-90 126.6 186.2)">D3</text>
<text x="129.1" y="186.2" transform="rotate(-90 129.1 186.2)">D2</text>
<text x="131.6" y="186.2" transform="rotate(-90 131.6 186.2)">D1</text>
<text x="134.2" y="186.2" transform="rotate(-90 134.2 186.2)">D0</text>
<text x="138" y="186.2" transform="rotate(-90 138 186.2)">CM</text>
<text x="143.1" y="186.2" transform="rotate(-90 143.1 186.2)">D3</text>
<text x="145.6" y="186.2" transform="rotate(-90 145.6 186.2)">D2</text>
<text x="148.1" y="186.2" transform="rotate(-90 148.1 186.2)">D1</text>
<text x="150.7" y="186.2" transform="rotate(-90 150.7 186.2)">D0</text>
<text x="154.5" y="186.2" transform="rotate(-90 154.5 186.2)">CM</text>
<text x="25.4" y="214.4">2</text>
<text x="25.8" y="212.9">SWITCHES</text>
<text x="29.4" y="210.4">J?</text>
<text x="34.3" y="214.4">1</text>
<text x="19.7" y="257.9">GND</text>
<text x="28.6" y="283.3">GND</text>
</g>
<g font-size="1.8" fill="#a90000">
<text x="100.1" y="36.9" transform="rotate(-90 100.1 36.9)">5</text>
<text x="102.6" y="36.9" transform="rotate(-90 102.6 36.9)">3</text>
<text x="105.2" y="36.9" transform="rotate(-90 105.2 36.9)">1</text>
<text x="100.1" y="45.8" transform="rotate(-90 100.1 45.8)">6</text>
<text x="102.6" y="45.8" transform="rotate(-90 102.6 45.8)">4</text>
<text x="105.2" y="45.8" transform="rotate(-90 105.2 45.8)">2</text>
<text x="70.5" y="62.9">1</text>
<text x="78.1" y="65.4">2</text>
<text x="127.6" y="65.4">2</text>
<text x="135.2" y="62.9">1</text>
<text x="70.5" y="67.9">3</text>
<text x="135.2" y="67.9">3</text>
<text x="70.5" y="75.6">1</text>
<text x="135.2" y="75.6">1</text>
<text x="70.5" y="80.6">3</text>
<text x="78.1" y="78.1">2</text>
<text x="127.6" y="78.1">2</text>
<text x="135.2" y="80.6">3</text>
<text x="70.5" y="88.3">1</text>
<text x="135.2" y="88.3">1</text>
<text x="70.5" y="93.3">3</text>
<text x="78.1" y="90.8">2</text>
<text x="127.6" y="90.8">2</text>
<text x="135.2" y="93.3">3</text>
<text x="70.5" y="101">1</text>
<text x="135.2" y="101">1</text>
<text x="70.5" y="106">3</text>
<text x="78.1" y="103.5">2</text>
<text x="127.6" y="103.5">2</text>
<text x="135.2" y="106">3</text>
<text x="70.5" y="113.7">1</text>
<text x="135.2" y="113.7">1</text>
<text x="70.5" y="118.7">3</text>
<text x="78.1" y="116.2">2</text>
<text x="127.6" y="116.2">2</text>
<text x="135.2" y="118.7">3</text>
<text x="70.5" y="126.4">1</text>
<text x="70.5" y="131.4">3</text>
<text x="78.1" y="128.9">2</text>
<text x="127.6" y="128.9">2</text>
<text x="135.2" y="126.4">1</text>
<text x="135.2" y="131.4">3</text>
<text x="70.5" y="139.1">1</text>
<text x="78.1" y="141.6">2</text>
<text x="127.6" y="141.6">2</text>
<text x="135.2" y="139.1">1</text>
<text x="70.5" y="144.1">3</text>
<text x="135.2" y="144.1">3</text>
<text x="70.5" y="151.8">1</text>
<text x="78.1" y="154.3">2</text>
<text x="127.6" y="154.3">2</text>
<text x="135.2" y="151.8">1</text>
<text x="70.5" y="156.8">3</text>
<text x="135.2" y="156.8">3</text>
<text x="60.3" y="174.7" transform="rotate(-90 60.3 174.7)">3</text>
<text x="70.5" y="174.7" transform="rotate(-90 70.5 174.7)">3</text>
<text x="93.3" y="174.7" transform="rotate(-90 93.3 174.7)">3</text>
<text x="57.8" y="182.3" transform="rotate(-90 57.8 182.3)">4</text>
<text x="60.3" y="182.3" transform="rotate(-90 60.3 182.3)">2</text>
<text x="62.9" y="182.3" transform="rotate(-90 62.9 182.3)">1</text>
<text x="67.9" y="182.3" transform="rotate(-90 67.9 182.3)">4</text>
<text x="70.5" y="182.3" transform="rotate(-90 70.5 182.3)">2</text>
<text x="73" y="182.3" transform="rotate(-90 73 182.3)">1</text>
<text x="80.6" y="182.3" transform="rotate(-90 80.6 182.3)">4</text>
<text x="83.2" y="182.3" transform="rotate(-90 83.2 182.3)">2</text>
<text x="85.7" y="182.3" transform="rotate(-90 85.7 182.3)">1</text>
<text x="90.8" y="182.3" transform="rotate(-90 90.8 182.3)">4</text>
<text x="93.3" y="182.3" transform="rotate(-90 93.3 182.3)">2</text>
<text x="95.9" y="182.3" transform="rotate(-90 95.9 182.3)">1</text>
<text x="105.2" y="189.9" transform="rotate(-90 105.2 189.9)">5</text>
<text x="107.7" y="189.9" transform="rotate(-90 107.7 189.9)">4</text>
<text x="110.2" y="189.9" transform="rotate(-90 110.2 189.9)">3</text>
<text x="112.8" y="189.9" transform="rotate(-90 112.8 189.9)">2</text>
<text x="116.6" y="189.9" transform="rotate(-90 116.6 189.9)">1</text>
<text x="125.5" y="189.9" transform="rotate(-90 125.5 189.9)">5</text>
<text x="128" y="189.9" transform="rotate(-90 128 189.9)">4</text>
<text x="130.6" y="189.9" transform="rotate(-90 130.6 189.9)">3</text>
<text x="133.1" y="189.9" transform="rotate(-90 133.1 189.9)">2</text>
<text x="136.9" y="189.9" transform="rotate(-90 136.9 189.9)">1</text>
<text x="142" y="189.9" transform="rotate(-90 142 189.9)">5</text>
<text x="144.5" y="189.9" transform="rotate(-90 144.5 189.9)">4</text>
<text x="147.1" y="189.9" transform="rotate(-90 147.1 189.9)">3</text>
<text x="149.6" y="189.9" transform="rotate(-90 149.6 189.9)">2</text>
<text x="153.4" y="189.9" transform="rotate(-90 153.4 189.9)">1</text>
<text x="25.4" y="216.9">4</text>
<text x="25.4" y="219.5">6</text>
<text x="25.4" y="222">8</text>
<text x="34.3" y="216.9">3</text>
<text x="34.3" y="219.5">5</text>
<text x="34.3" y="222">7</text>
<text x="24.8" y="224.5">10</text>
<text x="24.8" y="227.1">12</text>
<text x="33.7" y="227.1">11</text>
<text x="34.3" y="224.5">9</text>
<text x="24.8" y="229.6">14</text>
<text x="24.8" y="232.2">16</text>
<text x="33.7" y="229.6">13</text>
<text x="33.7" y="232.2">15</text>
<text x="24.8" y="234.7">18</text>
<text x="24.8" y="237.2">20</text>
<text x="24.8" y="239.8">22</text>
<text x="33.7" y="234.7">17</text>
<text x="33.7" y="237.2">19</text>
<text x="33.7" y="239.8">21</text>
<text x="24.8" y="242.3">24</text>
<text x="24.8" y="244.9">26</text>
<text x="33.7" y="242.3">23</text>
<text x="33.7" y="244.9">25</text>
<text x="24.8" y="247.4">28</text>
<text x="24.8" y="249.9">30</text>
<text x="33.7" y="247.4">27</text>
<text x="33.7" y="249.9">29</text>
<text x="49.5" y="262.6">1</text>
<text x="58.4" y="262.6">2</text>
<text x="49.5" y="265.2">3</text>
<text x="58.4" y="265.2">4</text>
</g>
<g font-size="1.4" fill="#006464">
<text x="55.3" y="197.4" transform="rotate(-90 55.3 197.4)">1N4148</text>
<text x="60.4" y="197.4" transform="rotate(-90 60.4 197.4)">1N4148</text>
<text x="78.2" y="197.4" transform="rotate(-90 78.2 197.4)">1N4148</text>
<text x="83.2" y="197.4" transform="rotate(-90 83.2 197.4)">1N4148</text>
<text x="104.8" y="197.4" transform="rotate(-90 104.8 197.4)">1N4148</text>
<text x="109.9" y="197.4" transform="rotate(-90 109.9 197.4)">1N4148</text>
<text x="125.2" y="197.4" transform="rotate(-90 125.2 197.4)">1N4148</text>
<text x="130.2" y="197.4" transform="rotate(-90 130.2 197.4)">1N4148</text>
<text x="141.7" y="197.4" transform="rotate(-90 141.7 197.4)">1N4148</text>
<text x="146.7" y="197.4" transform="rotate(-90 146.7 197.4)">1N4148</text>
<text x="55.3" y="204.2" transform="rotate(-90 55.3 204.2)">D?</text>
<text x="60.4" y="204.2" transform="rotate(-90 60.4 204.2)">D?</text>
<text x="78.2" y="204.2" transform="rotate(-90 78.2 204.2)">D?</text>
<text x="83.2" y="204.2" transform="rotate(-90 83.2 204.2)">D?</text>
<text x="104.8" y="204.8" transform="rotate(-90 104.8 204.8)">D38</text>
<text x="107.4" y="207.5" transform="rotate(-90 107.4 207.5)">1N4148</text>
<text x="109.9" y="204.8" transform="rotate(-90 109.9 204.8)">D40</text>
<text x="112.5" y="207.5" transform="rotate(-90 112.5 207.5)">1N4148</text>
<text x="125.2" y="204.2" transform="rotate(-90 125.2 204.2)">D?</text>
<text x="127.7" y="207.5" transform="rotate(-90 127.7 207.5)">1N4148</text>
<text x="130.2" y="204.2" transform="rotate(-90 130.2 204.2)">D?</text>
<text x="132.8" y="207.5" transform="rotate(-90 132.8 207.5)">1N4148</text>
<text x="141.7" y="204.2" transform="rotate(-90 141.7 204.2)">D?</text>
<text x="144.2" y="207.5" transform="rotate(-90 144.2 207.5)">1N4148</text>
<text x="146.7" y="204.2" transform="rotate(-90 146.7 204.2)">D?</text>
<text x="149.3" y="207.5" transform="rotate(-90 149.3 207.5)">1N4148</text>
<text x="107.4" y="214.9" transform="rotate(-90 107.4 214.9)">D39</text>
<text x="112.5" y="214.9" transform="rotate(-90 112.5 214.9)">D41</text>
<text x="127.7" y="214.4" transform="rotate(-90 127.7 214.4)">D?</text>
<text x="132.8" y="214.4" transform="rotate(-90 132.8 214.4)">D?</text>
<text x="144.2" y="214.4" transform="rotate(-90 144.2 214.4)">D?</text>
<text x="149.3" y="214.4" transform="rotate(-90 149.3 214.4)">D?</text>
</g>
</svg>
